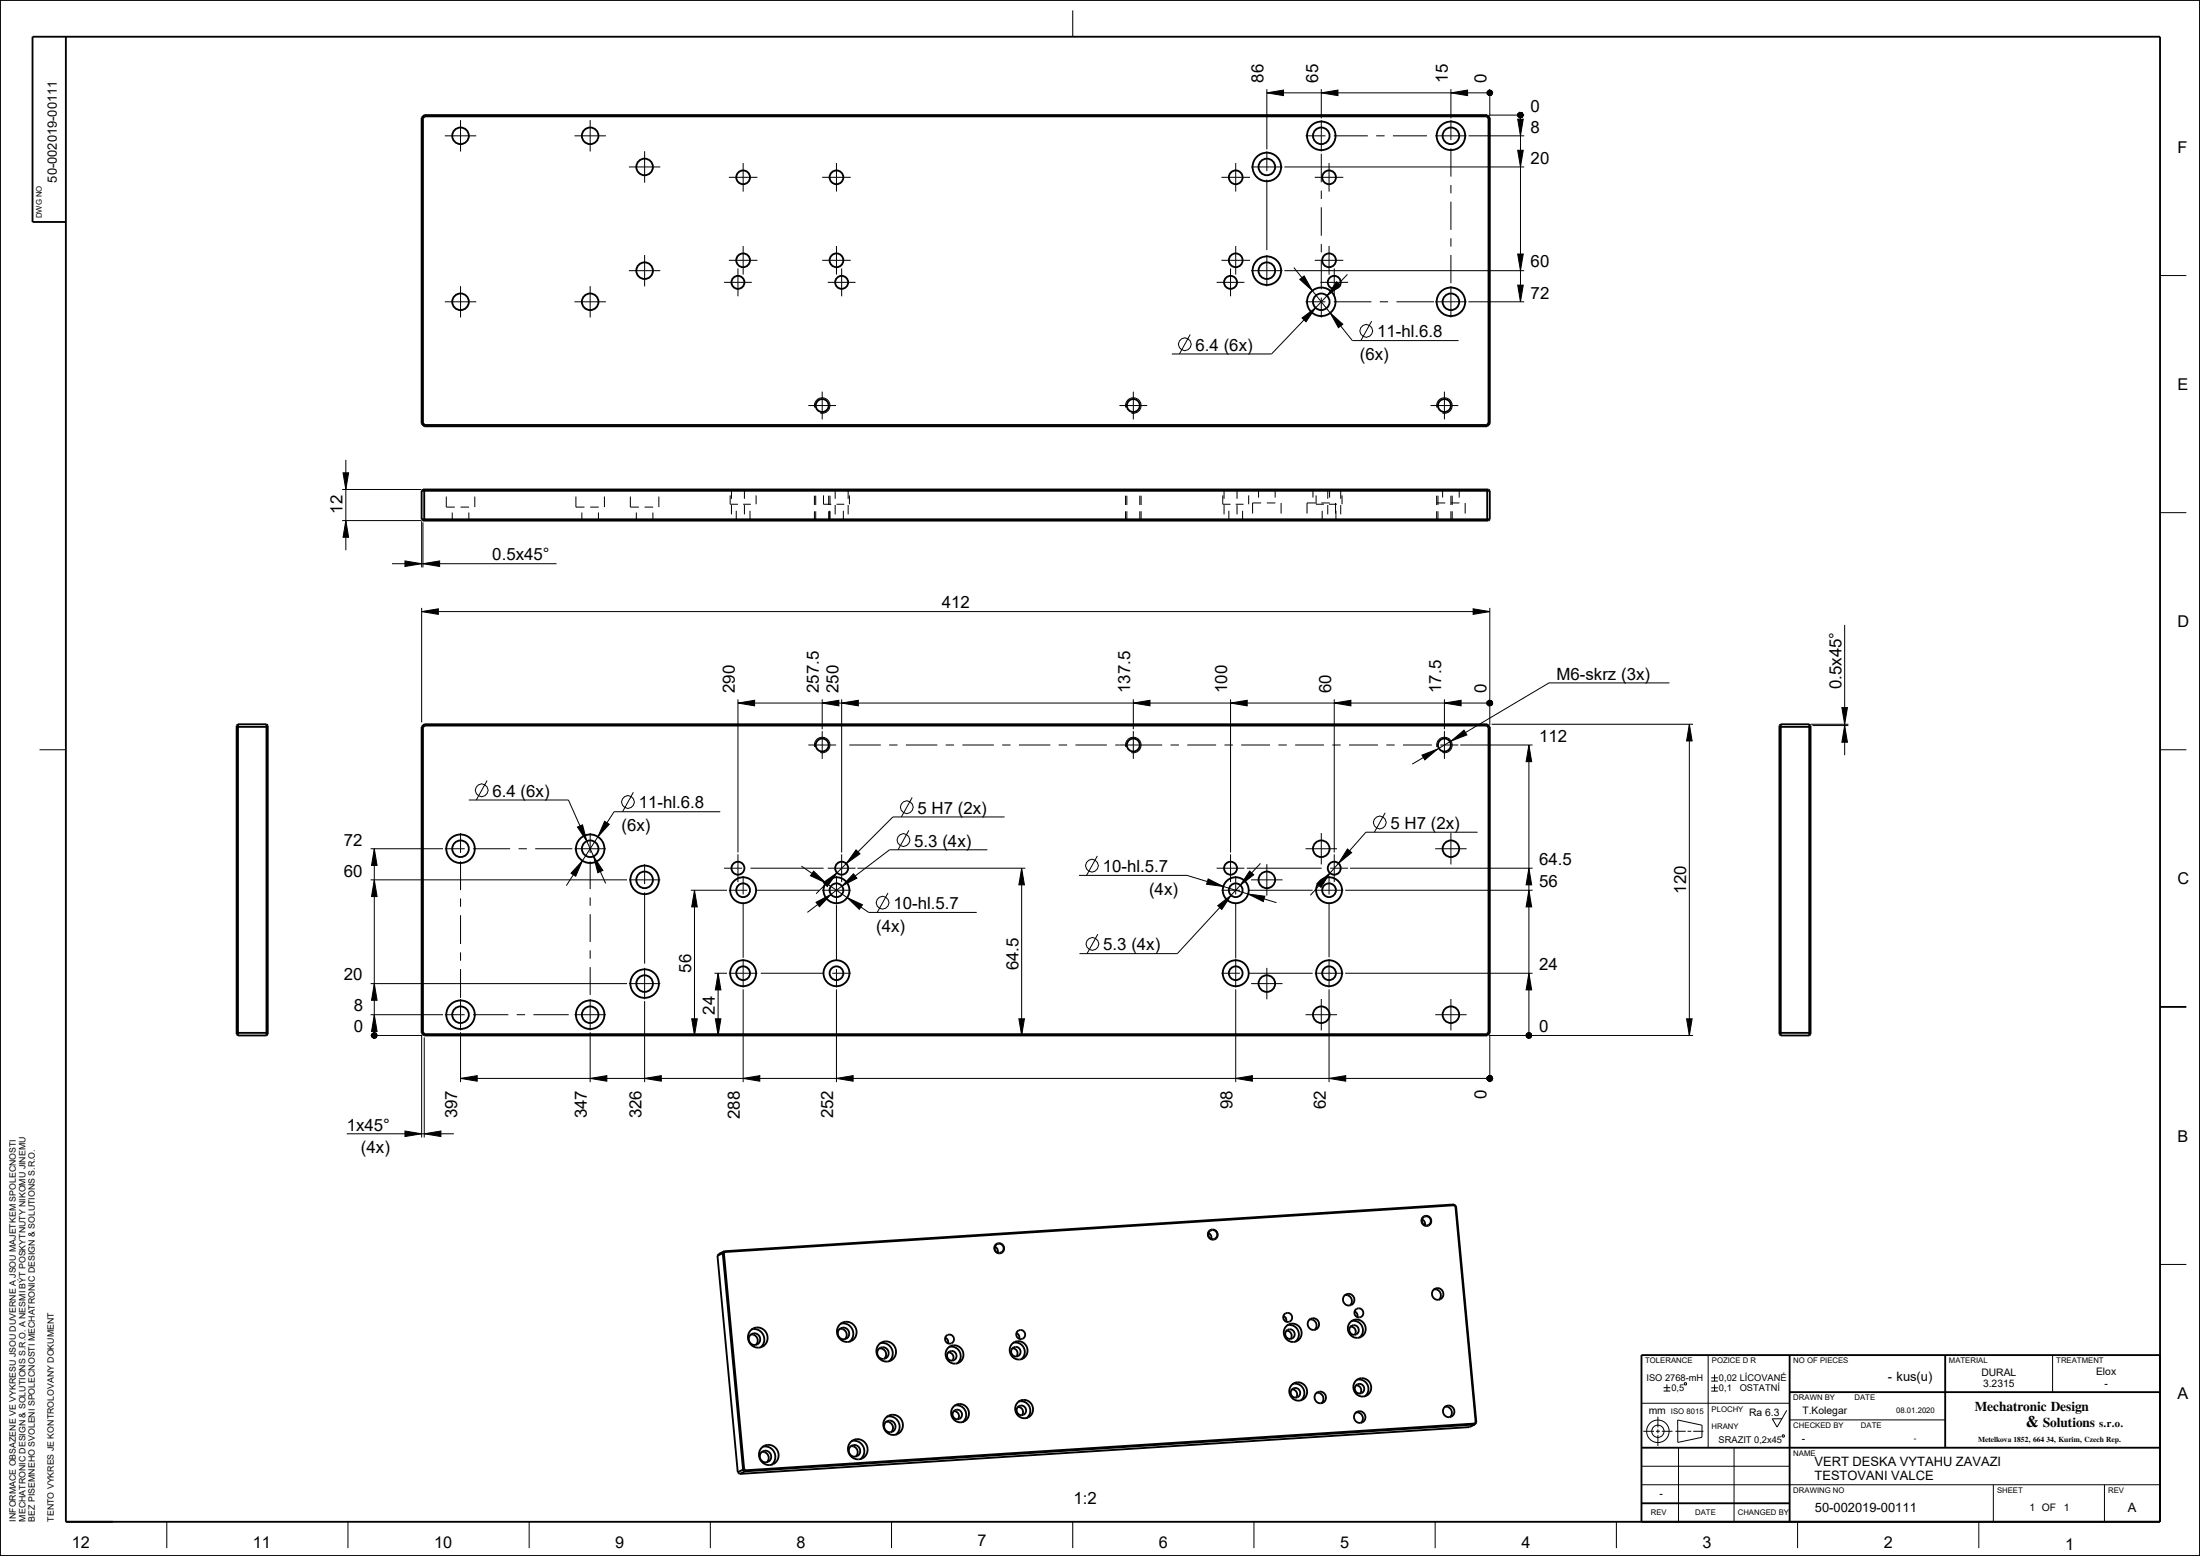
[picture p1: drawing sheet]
<svg xmlns="http://www.w3.org/2000/svg" width="594mm" height="420mm" viewBox="0 0 594 420" stroke-linecap="round" stroke-linejoin="round" font-family="sans-serif">
<g fill="none" stroke="#000" stroke-width=".27">
<path d="M289.6 2.8v7.1M120.1 36.7h8.5M124.3 32.4v8.5M155.1 36.7h8.5M159.3 32.4v8.5M342 25.1l4.5-.8v1.5zM342 24.1v16.2M342 25.1h60.2M352.5 36.7h5.4M356.7 25.1l4.5-.8v1.5zM356.7 24.1v7.8M356.7 32.4v8.5"/>
<path d="M360.1 36.7h9.2M371.6 36.7h2.2M376.1 36.7h9.2M387.5 36.7h8.5M391.7 25.1l4.5-.8v1.5zM391.7 24.1v7.8M391.7 32.4v5.4M396.5 36.7h15M401.6 24.7l.5-.4 .6 .2 .3 .6-.3 .5-.6 .2-.5-.4zM402 31.1h9.5M402.2 24.1v7.2M409.8 32.2h1.5l-.8 4.5z"/>
<path d="M409.9 30.7l.5-.4 .6 .2 .3 .6-.3 .5-.6 .2-.5-.4zM410.5 31.1v50.4M169.8 45.1h8.5M174 40.8v8.5M196.8 47.9h7.7M200.6 44v7.7M222 47.9h7.7M225.8 44v7.7M329.8 47.9h7.7M333.6 44v7.7M337.8 45.1h8.5M342 40.8v5.4"/>
<path d="M342 48.4v19.1M346.8 45.1h64.7M355 47.9h7.7M356.7 41.5v7.7M356.7 51.4v2.3M356.7 55.9v7.7M358.8 44v7.7M391.7 40v7.7M391.7 49.9v2.3M391.7 54.4v7.7M409.8 40.6h1.5l-.8 4.5zM124.3 77.2v8.5"/>
<path d="M159.3 77.2v8.5M169.8 73.1h8.5M174 68.8v8.5M195.5 76.2h7.5M196.8 70.3h7.7M199.2 72.5v7.5M200.6 66.4v7.7M222 70.3h7.7M223.5 76.2h7.5M225.8 66.4v7.7M227.2 72.5v7.5M328.5 76.2h7.5"/>
<path d="M329.8 70.3h7.7M332.2 72.5v7.5M333.6 66.4v7.7M337.8 73.1h8.5M342 68.8v8.5M346.8 73.1h64.7M349.3 72.2l15.8 19.7h28.7M350.9 75.4l1.2-.9 2.2 4zM355 70.3h7.7M356.5 76.2h7.5M356.7 65.9v2.2M356.7 70.4v7.7"/>
<path d="M358.8 66.4v7.7M360.2 72.5v7.5M360.9 76.1l1 1-3.6 2.7zM363.8 74.1l-20.5 21.4h-26.9M391.7 64.3v2.3M391.7 68.8v7.6M391.7 77.2v8.5M409.8 77h1.5l-.8 4.5zM409.8 68.6h1.5l-.8 4.5zM583.2 74.4h7.1M120.1 81.5h8.5M155.1 81.5h8.5"/>
<path d="M321.4 90.3l-3 5.2M351.6 85.8l3.6-2.7-2.6 3.8zM352.5 81.5h5.4M356.7 80.3v5.4M359.2 84.5l3.4 3-1.2 .9zM360.1 81.5h10.2M370.3 86.7l-2.9 5.2M372.5 81.5h2.3M377.1 81.5h10.1M387.5 81.5h8.5M396.5 81.5h15M218.2 109.5h7.5"/>
<path d="M220 110a2.1 2.1 0 0 1 1.8-2.6 2.1 2.1 0 0 1 2.3 2.2 2.1 2.1 0 0 1-2.6 1.9M222 105.7v7.5M302.2 109.5h7.5M304 110a2.1 2.1 0 0 1 1.8-2.6 2.1 2.1 0 0 1 2.3 2.2 2.1 2.1 0 0 1-2.6 1.9M306 105.7v7.5M386.2 109.5h7.5M388 110a2.1 2.1 0 0 1 1.8-2.6 2.1 2.1 0 0 1 2.3 2.2 2.1 2.1 0 0 1-2.6 1.9M390 105.7v7.5M92.4 132.1h21.3M92.6 127.6h1.5l-.7 4.5zM93.4 124.1v24.4M120.5 134v2.9h2.3"/>
<path d="M122.1 138.3v2.2M124.3 136.9h2.4M126.6 138.3v2.2M128.2 134v2.9M155.5 134v2.9h2.3M157.1 138.3v2.2M159.3 136.9h2.4M161.6 138.3v2.2M163.2 134v2.9M170.2 134v2.9h2.3M171.8 138.3v2.2M174 136.9h2.4"/>
<path d="M176.3 138.3v2.2M177.9 134v2.9M197.1 133.7v2.4h2.1M197.5 132.1v2.5M197.5 136.3v2.5M198.8 137.9v2.6M200.6 136.1h2.1M201 132.1v2.5M201 136.3v2.5M202.5 137.9v2.6M204.1 133.7v2.4M219.9 132.1h.1"/>
<path d="M219.9 133.8v2.5M219.9 138v2.5M220.2 132.1h.1M220.2 133.8v2.5M220.2 138v2.5M222.3 133.7v2.4h2.1M223.7 132.1h.1M223.7 133.8v2.5M223.7 138v2.5M224 137.9v2.6M224.1 132.1h.1M224.1 133.8v2.5"/>
<path d="M224.1 138v2.5M225.5 132.1v2.5M225.5 136.3v2.5M225.8 136.1h2.1M227.7 137.9v2.6M229 132.1v2.5M229 136.3v2.5M229.3 133.7v2.4M303.9 132.1h.1M303.9 133.8v2.5M303.9 138v2.5M304.2 132.1h.1"/>
<path d="M304.2 133.8v2.5M304.2 138v2.5M307.7 132.1h.1M307.7 133.8v2.5M307.7 138v2.5M308.1 132.1h.1M308.1 133.8v2.5M308.1 138v2.5M330.1 133.7v2.4h2.1M330.5 132.1v2.5M330.5 136.3v2.5M331.8 137.9v2.6"/>
<path d="M333.6 136.1h2.1M334 132.1v2.5M334 136.3v2.5M335.5 137.9v2.6M337.1 136.1h.1M337.1 133.7v2.4M339.8 132.1v2.2M340.5 135.8h-2.3v2.8M342 135.8h2.4M344.3 132.1v2.2M345.9 135.8v2.8M354.5 132.1v2.2"/>
<path d="M355.2 135.8h-2.3v2.8M355.3 133.7v2.4h2.1M356.7 135.8h2.4M357 137.9v2.6M358.5 132.1v2.5M358.5 136.3v2.5M358.8 136.1h2.1M359 132.1v2.2M360.6 135.8h.1M360.6 135.8v2.8M360.7 137.9v2.6M362 132.1v2.5"/>
<path d="M362 136.3v2.5M362.3 136.1h.1M362.3 133.7v2.4M387.9 132.1h.1M387.9 133.8v2.5M387.9 138v2.5M387.9 135.8h2.3M388.2 132.1h.1M388.2 133.8v2.5M388.2 138v2.5M389.5 132.1v2.2M391.7 135.8h2.4"/>
<path d="M391.7 132.1h.1M391.7 133.8v2.5M391.7 138v2.5M392.1 132.1h.1M392.1 133.8v2.5M392.1 138v2.5M394 132.1v2.2M395.6 135.8h.1M395.6 135.8v2.8M583.2 138.4h7.1M92.4 140.5h21.3M93.4 140.5l.7 4.5h-1.5z"/>
<path d="M105.8 152.2h44.5M109.3 151.4l4.5 .8-4.5 .7zM113.8 140.7v12.5M114.2 152.2l4.5-.8v1.5zM114.2 141v12.2M113.8 165.1l4.5-.8v1.5zM113.8 164.1v30.9M113.8 165.1h288.4M397.7 164.3l4.5 .8-4.5 .7zM402.2 164.1v31.6M498.1 168.7v35.1M199.2 189.8l4.5-.8v1.5z"/>
<path d="M199.2 188.8v41.3M199.2 189.8h203M222 189.8l4.5-.8v1.5zM222 188.8v8M222 197.3v7.5M227.2 189.8l4.5-.8v1.5zM227.2 188.8v41.3M306 189.8l4.5-.8v1.5zM306 188.8v8M306 197.3v7.5M332.2 189.8l4.5-.8v1.5zM332.2 188.8v41.3"/>
<path d="M360.2 189.8l4.5-.8v1.5zM360.2 188.8v41.3M390 189.8l4.5-.8v1.5zM390 188.8v8M390 197.3v7.5M401.6 189.4l.5-.4 .6 .2 .3 .6-.3 .6-.6 .1-.5-.4zM402.7 195.5h54.4M450.7 184.3h-32.5l-36.9 22M456.1 195.5l.8 4.5h-1.5zM456.1 195.5v84M489 195.5h10.1M489.4 195.8h9.7"/>
<path d="M497.3 191h1.5l-.7 4.5zM498.1 195.8l.7 4.5h-1.5zM10.7 202.4h7.1M126.6 215.9h26.9l10 22.5M131.5 210.7l-2.9 5.2M171 213.9l-2.9 5.2M194.5 219.1h-28.7l-12.9 20M218.2 201.1h7.5M220 201.6a2.1 2.1 0 0 1 1.8-2.6 2.1 2.1 0 0 1 2.3 2.3 2.1 2.1 0 0 1-2.6 1.8M229.3 201.1h8.5M240.1 201.1h2.2M244.6 201.1h8.5"/>
<path d="M246.3 215.3l-2.9 5.2M255.3 201.1h2.3M259.8 201.1h8.5M270.6 201.1h2.3M275.1 201.1h8.5M285.9 201.1h2.2M290.4 201.1h8.5M301.1 201.1h12.7M304 201.6a2.1 2.1 0 0 1 1.8-2.6 2.1 2.1 0 0 1 2.3 2.3 2.1 2.1 0 0 1-2.6 1.8M316 201.1h2.3M320.6 201.1h7.8M330.6 201.1h2.3"/>
<path d="M335.1 201.1h7.8M345.2 201.1h2.2M349.7 201.1h7.8M359.7 201.1h2.3M364.3 201.1h7.7M374 219.4l-2.9 5.2M374.3 201.1h2.3M378.8 201.1h7.8M383.9 203.8l4.3-1.6-3.5 2.9zM388 201.6a2.1 2.1 0 0 1 1.8-2.6 2.1 2.1 0 0 1 2.3 2.3 2.1 2.1 0 0 1-2.6 1.8M388.9 201.1h4.8M391.8 200l3.5-2.9 .8 1.3z"/>
<path d="M394.2 201.1h19.6M412.8 201.1l.8 4.5h-1.5zM412.8 201.1v78.4M583.2 202.4h7.1M100.1 237.5h69.2M100.1 229.1h19.5M101.1 237.5l.7 4.5h-1.5zM101.1 229.1l.7 4.5h-1.5zM101.1 229.1v50.4M124.3 224.9v5.3M124.3 232.5v7.8M125.5 229.1h-5.4"/>
<path d="M127.7 229.1h10M140 229.1h2.3M144.5 229.1h10M155.1 229.1h8.5M155.9 223.2l1.4-.6 1.1 4.5zM157.3 232.3l-1.9 4.2-1.2-.8zM159.3 224.9v5.3M159.3 232.5v7.5M160.3 231.1l2.5 3.8-1.4 .7zM163.2 221.7l1.3 .8-3.1 3.4zM169.8 237.5h8.5M174 233.3v5.3"/>
<path d="M195.5 234.3h4.9M199.2 230.6v7.5M200.6 236.4v5M202.6 234.3h19.8M216.4 233.8l18.2 12.5h29.1M219.7 235.1l3.3 3.2-4.2-1.9zM222.3 238.2l3.7-2.6-2.6 3.7zM223.5 234.3h7.5M225.8 236.4v7.8M227.2 230.6v7.5M230.4 235.9l1 1.1-4.1 2.2zM231.1 229.4l1.1 1.1-3.7 2.6z"/>
<path d="M231.5 234.3h45.3M245.4 224.1l-2.9 5.3M266.6 229.4h-26.4l-22.2 16.9M271.3 220.5h-30.2l-20.7 20.7M275.8 234.3l.8 4.5h-1.5zM275.8 234.3v45.2M291.3 236.3h29.2l24.1 7.4M296.3 231l-2.9 5.3M326.2 237.2l4.1 2.1-4.5-.6zM328.5 234.3h7.5M332.2 230.6v7.5M333.6 236.4v5"/>
<path d="M336.6 234.3h20.3M337.4 235.1l1.1 1-3.6 2.8zM337.8 237.5h8.5M340.3 233.1l-22.4 24.3h-26.4M342 233.3v8.4M352.5 229.1h8.5M355.6 238.5l3.5-2.8-2.4 3.8zM356.7 224.9v8.4M358.8 236.4v5M359.1 234.3h4.9M360.2 230.6v7.5M363.8 229.2l1.1 1-3.5 2.8z"/>
<path d="M364.5 234.3h49.3M387.5 229.1h8.5M391.7 224.9v8.4M399 224.6h-30.2l-15 17.1M412.8 234.3l.8 4.5h-1.5zM124.3 242.5v2.3M124.3 247v7.8M124.3 257.1v2.2M159.3 242.2v2.3M159.3 246.8v7.5M159.3 256.5v2.3M174 240.9v19.2"/>
<path d="M186.5 240.3h9.8M187.5 240.3l.8 4.5h-1.5zM187.5 240.3v39.2M196.8 240.3h5M200.6 243.7v14.8M200.6 258.8v7.8M204 240.3h17.1M220.3 243.6l4.1-2.2-3.2 3.3zM222 240.3h7.7M225.8 244.3v15M228.7 242.3l4.2 1.9-.9 1.2zM239.8 241l-3 5.3"/>
<path d="M296.4 252.2l-2.9 5.2M328.8 244.5l3.6-2.8-2.5 3.8zM329.8 240.3h5M333.6 243.7v15M333.6 258.8v7.8M337 241.3l4.5 .6-.4 1.4zM337 240.3h17.4M355 240.3h7.7M358.8 243.7v14.7M358.8 258.8v7.8M363.2 240.3h50.6M412.8 240.3l.8 4.5h-1.5z"/>
<path d="M100.1 273.9h19.5M100.1 265.5h69.2M100.1 279.5h13.9M100.4 279.2l.5-.4 .6 .1 .3 .6-.3 .6-.6 .1-.5-.4zM101.1 273.9l.7 4.5h-1.5zM101.1 265.5l.7 4.5h-1.5zM113.8 279.3v27.7M114.5 280v27M120.1 273.9h5.4M124.3 261.6v7.8M124.3 269.7v8.4M124.3 278.6v13.5"/>
<path d="M127.7 273.9h9.6M139.5 273.9h2.3M144 273.9h9.6M155.1 273.9h8.5M159.3 261v7.5M159.3 269.7v8.4M159.3 278.6v13.5M169.8 265.5h8.5M174 270.2v21.9M174 261.3v8.4M186.8 275h1.5l-.8 4.5zM192.9 262.7h3.4"/>
<path d="M193.1 275h1.5l-.7 4.5zM193.9 262.7l.7 4.5h-1.5zM193.9 262.7v16.8M196.8 262.7h7.7M200.6 267.1v25M205.4 262.7h17.1M224.7 262.7h5M225.8 261.6v5M225.8 267.1v25M275.1 275h1.5l-.8 4.5zM329.8 262.7h5M333.6 267.1v25"/>
<path d="M337 262.7h17.4M337.8 265.5h8.5M342 261.3v8.4M352.5 273.9h8.5M355 262.7h7.7M356.7 269.7v8.4M358.8 267.1v25M363.2 262.7h50.6M387.5 273.9h8.5M391.7 269.7v8.4M402 279.5h55.1M402.2 279.3v12.8"/>
<path d="M412.1 279.2l.5-.4 .7 .1 .3 .6-.3 .6-.7 .1-.5-.4zM412.8 262.7l.8 4.5h-1.5zM455.4 275h1.5l-.8 4.5zM124.3 291.1l4.5-.8v1.5zM124.3 291.1h277.9M159.3 291.1l4.5-.8v1.5zM174 291.1l4.5-.8v1.5zM200.6 291.1l4.5-.8v1.5zM225.8 291.1l4.5-.8v1.5zM333.6 291.1l4.5-.8v1.5zM358.8 291.1l4.5-.8v1.5zM401.6 290.8l.5-.4 .6 .1 .3 .6-.3 .6-.6 .1-.5-.4z"/>
<path d="M93.6 306h28.9M109.3 305.3l4.5 .7-4.5 .8zM114.5 306l4.5-.7v1.5zM583.2 341.3h7.1M443.2 378.8h40M449.2 374.6h1.8M449.2 375.5h1.8M450.1 373.7v1.8M454.9 373.2l.5 .2-.2 .4-.4-.1zM461.2 365.8v25M462 375.5h1.8M462 371.9h1.8"/>
<path d="M462 372.8h1.8M462 374.6h1.8M462.9 371v1.8M462.9 373.7v1.8M554.2 365.8v10M443.2 395.8h40M443.7 386.3h2.9M447.1 386.3h1.1M447.6 382.4v2.9M447.6 385.8v1.1M447.6 387.4v2.9M448.7 386.3h2.9"/>
<path d="M452.4 386.3h2.7M453 383.3l6.6 1.4-.1 3.3-6.5 1.3zM453.2 390.8v20M455.6 386.3h1.1M457.2 386.3h2.7M468.2 390.8v20M481.3 387.3l.5 .2-.2 .4-.4-.1zM482.4 380.7l-2.6 4.5-1.3-2.2h2.6M483.2 383.3h42M45 410.8v7.1M94 410.8v7.1M142.9 410.8v7.1"/>
<path d="M191.8 410.8v7.1M240.7 410.8v7.1M289.6 410.8v7.1M338.6 410.8v7.1M387.5 410.8v7.1M436.4 410.8v7.1M443.2 400.8h140M485.4 410.8v7.1M534.3 410.8v7.1M538.2 400.8v10M568.2 400.8v10"/>
<circle cx="319.9" cy="92.9" r="1.72"/>
<circle cx="368.9" cy="89.3" r="1.72"/>
<circle cx="130" cy="213.3" r="1.72"/>
<circle cx="169.5" cy="216.5" r="1.72"/>
<circle cx="244.8" cy="217.9" r="1.72"/>
<circle cx="243.9" cy="226.8" r="1.72"/>
<circle cx="294.8" cy="233.7" r="1.72"/>
<circle cx="372.5" cy="222" r="1.72"/>
<circle cx="238.3" cy="243.7" r="1.72"/>
<circle cx="294.9" cy="254.8" r="1.72"/>
<circle cx="269.8" cy="336.9" r="1.47"/>
<circle cx="327.5" cy="333.2" r="1.47"/>
<circle cx="385.1" cy="329.5" r="1.47"/>
<circle cx="447.6" cy="386.3" r="3"/>
<circle cx="447.6" cy="386.3" r="1.66"/>
</g>
<g fill="#000">
<path d="M342 25.1l4.5-.8v1.5zM356.7 25.1l4.5-.8v1.5zM391.7 25.1l4.5-.8v1.5zM401.6 24.7l.5-.4 .6 .2 .3 .6-.3 .5-.6 .2-.5-.4zM409.8 32.2h1.5l-.8 4.5zM409.9 30.7l.5-.4 .6 .2 .3 .6-.3 .5-.6 .2-.5-.4zM409.8 40.6h1.5l-.8 4.5zM350.9 75.4l1.2-.9 2.2 4zM360.9 76.1l1 1-3.6 2.7zM409.8 68.6h1.5l-.8 4.5zM351.6 85.8l3.6-2.7-2.6 3.8zM359.2 84.5l3.4 3-1.2 .9z"/>
<path d="M409.8 77h1.5l-.8 4.5zM92.6 127.6h1.5l-.7 4.5zM93.4 140.5l.7 4.5h-1.5zM109.3 151.4l4.5 .8-4.5 .7zM114.2 152.2l4.5-.8v1.5zM113.8 165.1l4.5-.8v1.5zM397.7 164.3l4.5 .8-4.5 .7zM199.2 189.8l4.5-.8v1.5zM222 189.8l4.5-.8v1.5zM227.2 189.8l4.5-.8v1.5zM306 189.8l4.5-.8v1.5zM332.2 189.8l4.5-.8v1.5z"/>
<path d="M360.2 189.8l4.5-.8v1.5zM390 189.8l4.5-.8v1.5zM401.6 189.4l.5-.4 .6 .2 .3 .6-.3 .6-.6 .1-.5-.4zM456.1 195.5l.8 4.5h-1.5zM497.3 191h1.5l-.7 4.5zM498.1 195.8l.7 4.5h-1.5zM383.9 203.8l4.3-1.6-3.5 2.9zM391.8 200l3.5-2.9 .8 1.3zM412.8 201.1l.8 4.5h-1.5zM101.1 237.5l.7 4.5h-1.5zM101.1 229.1l.7 4.5h-1.5zM157.3 232.3l-1.9 4.2-1.2-.8z"/>
<path d="M155.9 223.2l1.4-.6 1.1 4.5zM160.3 231.1l2.5 3.8-1.4 .7zM163.2 221.7l1.3 .8-3.1 3.4zM219.7 235.1l3.3 3.2-4.2-1.9zM222.3 238.2l3.7-2.6-2.6 3.7zM230.4 235.9l1 1.1-4.1 2.2zM231.1 229.4l1.1 1.1-3.7 2.6zM275.8 234.3l.8 4.5h-1.5zM326.2 237.2l4.1 2.1-4.5-.6zM337.4 235.1l1.1 1-3.6 2.8zM355.6 238.5l3.5-2.8-2.4 3.8zM363.8 229.2l1.1 1-3.5 2.8z"/>
<path d="M412.8 234.3l.8 4.5h-1.5zM187.5 240.3l.8 4.5h-1.5zM220.3 243.6l4.1-2.2-3.2 3.3zM228.7 242.3l4.2 1.9-.9 1.2zM328.8 244.5l3.6-2.8-2.5 3.8zM337 241.3l4.5 .6-.4 1.4zM412.8 240.3l.8 4.5h-1.5zM101.1 273.9l.7 4.5h-1.5zM101.1 265.5l.7 4.5h-1.5zM100.4 279.2l.5-.4 .6 .1 .3 .6-.3 .6-.6 .1-.5-.4zM186.8 275h1.5l-.8 4.5zM193.9 262.7l.7 4.5h-1.5z"/>
<path d="M193.1 275h1.5l-.7 4.5zM275.1 275h1.5l-.8 4.5zM412.8 262.7l.8 4.5h-1.5zM412.1 279.2l.5-.4 .7 .1 .3 .6-.3 .6-.7 .1-.5-.4zM455.4 275h1.5l-.8 4.5zM124.3 291.1l4.5-.8v1.5zM159.3 291.1l4.5-.8v1.5zM174 291.1l4.5-.8v1.5zM200.6 291.1l4.5-.8v1.5zM225.8 291.1l4.5-.8v1.5zM333.6 291.1l4.5-.8v1.5zM358.8 291.1l4.5-.8v1.5z"/>
<path d="M401.6 290.8l.5-.4 .6 .1 .3 .6-.3 .6-.6 .1-.5-.4zM109.3 305.3l4.5 .7-4.5 .8zM114.5 306l4.5-.7v1.5z"/>
</g>
<g fill="none" stroke="#000" stroke-width=".5">
<path d="M0 0h594v420h-594zM17.8 9.9v400.9h565.4v-400.9h-574.4v50h9M113.8 31.8v82.6M113.8 31.8l.4 .1M114.2 31.9v82.3M114.5 31.1l-.7 .7M114.5 31.1l.2 .3M114.5 31.1h287M114.7 31.4l-.5 .5M114.7 31.4h286.7M401.4 31.4l.5 .5M401.5 31.1l-.1 .3"/>
<path d="M401.5 31.1l.7 .7M401.9 31.9v82.3M402.2 31.8v82.6M402.2 31.8l-.3 .1M113.8 114.4l.7 .7M114.2 114.2l.5 .5M114.2 114.2l-.4 .2M114.5 115.1h287M114.7 114.7l-.2 .4M114.7 114.7h286.7M401.4 114.7l.1 .4M401.9 114.2l.3 .2"/>
<path d="M401.9 114.2l-.5 .5M402.2 114.4l-.7 .7M113.8 132.5v7.7M113.8 132.5l.4-.4h287.7l.3 .4M113.8 132.5h288.4M114.7 132.1l-.2 .4v7.7l.2 .3M401.4 132.1l.1 .4v7.7l-.1 .3M402.2 132.5v7.7M113.8 140.2l.4 .3h287.7l.3-.3M113.8 140.2h288.4M63.9 196.3l.3-.1h7.7l.4 .1M64.2 195.5h7.7"/>
<path d="M64.2 195.5l-.3 .3v83.3l.3 .4M64.2 195.5v84M71.9 195.5v84M71.9 195.5l.4 .3v83.3l-.4 .4M113.8 196.2v82.6M113.8 196.2l.4 .1M114.2 196.3v82.4M114.5 195.5l-.7 .7M114.5 195.5l.2 .3M114.5 195.5h287M114.7 195.8l-.5 .5M114.7 195.8h286.7"/>
<path d="M401.4 195.8l.5 .5M401.5 195.5l-.1 .3M401.5 195.5l.7 .7M401.9 196.3v82.4M402.2 196.2l-.3 .1M402.2 196.2v82.6M480.5 196.3l.3-.1h7.7l.4 .1M480.8 195.5h7.7M480.8 195.5l-.3 .3v83.3l.3 .4M480.8 195.5v84M488.5 195.5v84M488.5 195.5l.4 .3v83.3l-.4 .4"/>
<path d="M63.9 278.7l.3 .1h7.7l.4-.1M64.2 279.5h7.7M113.8 278.8l.7 .7M114.2 278.7l.5 .4M114.2 278.7l-.4 .1M114.5 279.5h287M114.7 279.1l-.2 .4M114.7 279.1h286.7M401.4 279.1l.1 .4M401.9 278.7l.3 .1M401.9 278.7l-.5 .4M402.2 278.8l-.7 .7"/>
<path d="M480.5 278.7l.3 .1h7.7l.4-.1M480.8 279.5h7.7M583.2 271.8h7.1M193.7 339l5.5 58.4M195.1 338.3l5.5 58.4M195.1 338.3l-1.4 .7M195.1 338.3h.4M195.5 338.3l5.4 58.2M195.6 337.7l-1.5 .7-.4 .6M195.6 337.7l-.5 .6M195.6 337.7l.2 .2M195.8 337.9l-.3 .4"/>
<path d="M268.6 336.5a1.29 1.29 0 0 1 .8 1.6M326.3 332.9a1.29 1.29 0 0 1 .7 1.5M384 329.2a1.29 1.29 0 0 1 .7 1.5M392.6 325.3l-196.8 12.6M392.6 325.3l.4 .4M392.6 325.1l-197 12.6M392.6 325.1v.2M392.6 325.1l.5 .5M393 325.7l5.4 58.2M393.1 325.6l-.1 .1M393.1 325.6l5.5 58.4M202.7 359.1a2.68 2.68 0 0 1 3.6-.1 2.68 2.68 0 0 1 .5 3.5 2.68 2.68 0 0 1-3.6 .8 2.8 2.8 0 0 1-.5-4.2z"/>
<path d="M202.9 358.8a2.77 2.77 0 0 1 3.2 1.5 2.77 2.77 0 0 1-.8 3.4M226.7 357.6a2.68 2.68 0 0 1 3.6-.2 2.68 2.68 0 0 1 .5 3.6 2.68 2.68 0 0 1-3.5 .8 2.8 2.8 0 0 1-.6-4.2zM226.8 358.7a1.62 1.62 0 0 1 1.7 .9 1.62 1.62 0 0 1-.4 1.9M226.9 357.3a2.77 2.77 0 0 1 3.2 1.4 2.77 2.77 0 0 1-.7 3.4M274.5 359.8a1.29 1.29 0 0 1 .7 1.6M346.5 355.2a1.29 1.29 0 0 1 .8 1.5M347.3 358a2.44 2.44 0 0 1 3.7 .2 2.44 2.44 0 0 1-.9 3.7 2.44 2.44 0 0 1-3.4-1.6 2.47 2.47 0 0 1 .6-2.3zM347.3 359.2a1.34 1.34 0 0 1 1.3 .8 1.34 1.34 0 0 1-.2 1.4M347.5 357.7a2.52 2.52 0 0 1 2.9 1.3 2.52 2.52 0 0 1-.7 3.2M353.6 356.2l.2-.1a1.62 1.62 0 0 1 1.6 1.1 1.62 1.62 0 0 1-.5 1.8M363.1 349.6h.2a1.62 1.62 0 0 1 1.6 1 1.62 1.62 0 0 1-.4 1.8M364.6 356.9a2.44 2.44 0 0 1 3.7 .2 2.44 2.44 0 0 1-.9 3.7 2.44 2.44 0 0 1-3.4-1.6 2.47 2.47 0 0 1 .6-2.3z"/>
<path d="M364.6 358.1a1.34 1.34 0 0 1 1.3 .7 1.34 1.34 0 0 1-.2 1.5M364.8 356.6a2.52 2.52 0 0 1 2.9 1.3 2.52 2.52 0 0 1-.7 3.1M365.8 354a1.29 1.29 0 0 1 .7 1.5M387.1 348h.2a1.62 1.62 0 0 1 1.6 1 1.62 1.62 0 0 1-.4 1.8M202.7 360.2h.1a1.62 1.62 0 0 1 1.6 1 1.62 1.62 0 0 1-.3 1.8M237.3 362.9a2.68 2.68 0 0 1 3.7-.2 2.68 2.68 0 0 1 .4 3.6 2.68 2.68 0 0 1-3.5 .8 2.8 2.8 0 0 1-.6-4.2zM237.4 364h.1a1.62 1.62 0 0 1 1.6 .9 1.62 1.62 0 0 1-.3 1.9M237.6 362.6a2.77 2.77 0 0 1 3.1 1.4 2.77 2.77 0 0 1-.7 3.4M255.2 361.1a1.29 1.29 0 0 1 .8 1.5M256 363.8a2.44 2.44 0 0 1 3.7 .3 2.44 2.44 0 0 1-.9 3.6 2.44 2.44 0 0 1-3.4-1.6 2.47 2.47 0 0 1 .6-2.3zM256 365a1.34 1.34 0 0 1 1.3 .8 1.34 1.34 0 0 1-.2 1.5M256.2 363.6a2.52 2.52 0 0 1 2.9 1.3 2.52 2.52 0 0 1-.7 3.1"/>
<path d="M257.5 379.7a2.44 2.44 0 0 1 3.7 .2 2.44 2.44 0 0 1-.9 3.7 2.44 2.44 0 0 1-3.4-1.6 2.47 2.47 0 0 1 .6-2.3zM257.7 379.4a2.52 2.52 0 0 1 2.9 1.3 2.52 2.52 0 0 1-.7 3.1M273.3 362.7a2.44 2.44 0 0 1 3.7 .3 2.44 2.44 0 0 1-.9 3.6 2.44 2.44 0 0 1-3.4-1.6 2.47 2.47 0 0 1 .6-2.3zM273.3 363.9a1.34 1.34 0 0 1 1.3 .8 1.34 1.34 0 0 1-.2 1.5M273.5 362.5a2.52 2.52 0 0 1 2.9 1.3 2.52 2.52 0 0 1-.7 3.1M274.8 378.6a2.44 2.44 0 0 1 3.7 .2 2.44 2.44 0 0 1-.9 3.7 2.44 2.44 0 0 1-3.4-1.6 2.47 2.47 0 0 1 .6-2.3zM274.8 379.8a1.34 1.34 0 0 1 1.3 .7 1.34 1.34 0 0 1-.2 1.5M275 378.3a2.52 2.52 0 0 1 2.9 1.3 2.52 2.52 0 0 1-.7 3.1M348.8 373.8a2.44 2.44 0 0 1 3.7 .3 2.44 2.44 0 0 1-.9 3.6 2.44 2.44 0 0 1-3.4-1.6 2.47 2.47 0 0 1 .6-2.3zM348.8 375a1.34 1.34 0 0 1 1.3 .8 1.34 1.34 0 0 1-.2 1.5M349 373.6a2.52 2.52 0 0 1 2.9 1.3 2.52 2.52 0 0 1-.7 3.1M355.4 376l.2-.1a1.62 1.62 0 0 1 1.6 1.1 1.62 1.62 0 0 1-.4 1.8"/>
<path d="M366.1 372.7a2.44 2.44 0 0 1 3.7 .3 2.44 2.44 0 0 1-.9 3.6 2.44 2.44 0 0 1-3.4-1.6 2.47 2.47 0 0 1 .6-2.3zM366.1 373.9a1.34 1.34 0 0 1 1.3 .8 1.34 1.34 0 0 1-.2 1.5M366.3 372.5a2.52 2.52 0 0 1 2.9 1.3 2.52 2.52 0 0 1-.7 3.1M390.1 379.7h.2a1.62 1.62 0 0 1 1.6 1 1.62 1.62 0 0 1-.4 1.8M483.2 375.8h100M483.2 365.8v45M525.2 365.8v25M583.2 365.8h-140v45M199.2 397.4l.5 .4M200.6 396.7l.6 .4M200.6 396.7l-1.4 .7M200.9 396.5l.4 .4"/>
<path d="M200.9 396.5l-.3 .2M201.2 397.1l-1.5 .7M201.3 396.9l-.1 .2M205.6 390.8a2.68 2.68 0 0 1 3.6-.2 2.68 2.68 0 0 1 .5 3.6 2.68 2.68 0 0 1-3.5 .8 2.8 2.8 0 0 1-.6-4.2zM205.7 391.9h.1a1.62 1.62 0 0 1 1.6 .9 1.62 1.62 0 0 1-.4 1.9M205.9 390.5a2.77 2.77 0 0 1 3.1 1.5 2.77 2.77 0 0 1-.7 3.4M229.7 389.2a2.68 2.68 0 0 1 3.6-.1 2.68 2.68 0 0 1 .5 3.6 2.68 2.68 0 0 1-3.6 .8 2.8 2.8 0 0 1-.5-4.3zM229.7 390.4h.1a1.62 1.62 0 0 1 1.6 .9 1.62 1.62 0 0 1-.3 1.9M229.9 389a2.77 2.77 0 0 1 3.2 1.4 2.77 2.77 0 0 1-.8 3.4M239.2 382.7a2.68 2.68 0 0 1 3.6-.2 2.68 2.68 0 0 1 .5 3.6 2.68 2.68 0 0 1-3.5 .8 2.8 2.8 0 0 1-.6-4.2zM239.3 383.8a1.62 1.62 0 0 1 1.7 .9 1.62 1.62 0 0 1-.4 1.9M239.4 382.4a2.77 2.77 0 0 1 3.2 1.4 2.77 2.77 0 0 1-.7 3.4"/>
<path d="M257.5 380.9a1.34 1.34 0 0 1 1.3 .8 1.34 1.34 0 0 1-.2 1.4M366.1 381.3l.2-.1a1.62 1.62 0 0 1 1.6 1 1.62 1.62 0 0 1-.5 1.9M398.1 384.2l-196.8 12.7M398.1 384.2l.1 .3M398.2 384.5l-1.5 .7-197 12.6M398.2 384.5l-197 12.6M398.4 383.9l.2 .1M398.4 383.9l-.3 .3M398.6 384l-.4 .5M443.2 390.8h140M443.2 405.8h40"/>
<circle cx="124.3" cy="36.7" r="2.24"/>
<circle cx="159.3" cy="36.7" r="2.24"/>
<circle cx="356.7" cy="36.7" r="3.9"/>
<circle cx="356.7" cy="36.7" r="2.24"/>
<circle cx="391.7" cy="36.7" r="3.9"/>
<circle cx="391.7" cy="36.7" r="2.24"/>
<circle cx="174" cy="45.1" r="2.24"/>
<circle cx="200.6" cy="47.9" r="1.86"/>
<circle cx="225.8" cy="47.9" r="1.86"/>
<circle cx="333.6" cy="47.9" r="1.86"/>
<circle cx="342" cy="45.1" r="3.9"/>
<circle cx="342" cy="45.1" r="2.24"/>
<circle cx="358.8" cy="47.9" r="1.86"/>
<circle cx="174" cy="73.1" r="2.24"/>
<circle cx="199.2" cy="76.2" r="1.75"/>
<circle cx="200.6" cy="70.3" r="1.86"/>
<circle cx="225.8" cy="70.3" r="1.86"/>
<circle cx="227.2" cy="76.2" r="1.75"/>
<circle cx="332.2" cy="76.2" r="1.75"/>
<circle cx="333.6" cy="70.3" r="1.86"/>
<circle cx="342" cy="73.1" r="3.9"/>
<circle cx="342" cy="73.1" r="2.24"/>
<circle cx="358.8" cy="70.3" r="1.86"/>
<circle cx="360.2" cy="76.2" r="1.75"/>
<circle cx="124.3" cy="81.5" r="2.24"/>
<circle cx="159.3" cy="81.5" r="2.24"/>
<circle cx="356.7" cy="81.5" r="3.9"/>
<circle cx="356.7" cy="81.5" r="2.24"/>
<circle cx="391.7" cy="81.5" r="3.9"/>
<circle cx="391.7" cy="81.5" r="2.24"/>
<circle cx="222" cy="109.5" r="1.75"/>
<circle cx="306" cy="109.5" r="1.75"/>
<circle cx="390" cy="109.5" r="1.75"/>
<circle cx="222" cy="201.1" r="1.75"/>
<circle cx="306" cy="201.1" r="1.75"/>
<circle cx="390" cy="201.1" r="1.75"/>
<circle cx="124.3" cy="229.1" r="3.9"/>
<circle cx="124.3" cy="229.1" r="2.24"/>
<circle cx="159.3" cy="229.1" r="3.9"/>
<circle cx="159.3" cy="229.1" r="2.24"/>
<circle cx="174" cy="237.5" r="3.9"/>
<circle cx="174" cy="237.5" r="2.24"/>
<circle cx="199.2" cy="234.3" r="1.75"/>
<circle cx="227.2" cy="234.3" r="1.75"/>
<circle cx="332.2" cy="234.3" r="1.75"/>
<circle cx="342" cy="237.5" r="2.24"/>
<circle cx="356.7" cy="229.1" r="2.24"/>
<circle cx="360.2" cy="234.3" r="1.75"/>
<circle cx="391.7" cy="229.1" r="2.24"/>
<circle cx="200.6" cy="240.3" r="3.5"/>
<circle cx="200.6" cy="240.3" r="1.86"/>
<circle cx="225.8" cy="240.3" r="3.5"/>
<circle cx="225.8" cy="240.3" r="1.86"/>
<circle cx="333.6" cy="240.3" r="3.5"/>
<circle cx="333.6" cy="240.3" r="1.86"/>
<circle cx="358.8" cy="240.3" r="3.5"/>
<circle cx="358.8" cy="240.3" r="1.86"/>
<circle cx="124.3" cy="273.9" r="3.9"/>
<circle cx="124.3" cy="273.9" r="2.24"/>
<circle cx="159.3" cy="273.9" r="3.9"/>
<circle cx="159.3" cy="273.9" r="2.24"/>
<circle cx="174" cy="265.5" r="3.9"/>
<circle cx="174" cy="265.5" r="2.24"/>
<circle cx="200.6" cy="262.7" r="3.5"/>
<circle cx="200.6" cy="262.7" r="1.86"/>
<circle cx="225.8" cy="262.7" r="3.5"/>
<circle cx="225.8" cy="262.7" r="1.86"/>
<circle cx="333.6" cy="262.7" r="3.5"/>
<circle cx="333.6" cy="262.7" r="1.86"/>
<circle cx="342" cy="265.5" r="2.24"/>
<circle cx="356.7" cy="273.9" r="2.24"/>
<circle cx="358.8" cy="262.7" r="3.5"/>
<circle cx="358.8" cy="262.7" r="1.86"/>
<circle cx="391.7" cy="273.9" r="2.24"/>
<circle cx="269.8" cy="336.9" r="1.22"/>
<circle cx="327.4" cy="333.2" r="1.22"/>
<circle cx="385.1" cy="329.5" r="1.22"/>
<circle cx="227.7" cy="360" r="1.56"/>
<circle cx="347.7" cy="355.6" r="1.22"/>
<circle cx="354.6" cy="357.4" r="1.56"/>
<circle cx="364.1" cy="350.8" r="1.56"/>
<circle cx="365.6" cy="359" r="1.29"/>
<circle cx="366.9" cy="354.4" r="1.22"/>
<circle cx="388.2" cy="349.3" r="1.56"/>
<circle cx="203.7" cy="361.5" r="1.56"/>
<circle cx="238.4" cy="365.3" r="1.56"/>
<circle cx="256.4" cy="361.5" r="1.22"/>
<circle cx="257" cy="366" r="1.29"/>
<circle cx="274.3" cy="364.9" r="1.29"/>
<circle cx="275.6" cy="360.2" r="1.22"/>
<circle cx="348.3" cy="360.1" r="1.29"/>
<circle cx="349.8" cy="376" r="1.29"/>
<circle cx="356.5" cy="377.2" r="1.56"/>
<circle cx="367.1" cy="374.9" r="1.29"/>
<circle cx="206.7" cy="393.2" r="1.56"/>
<circle cx="230.7" cy="391.6" r="1.56"/>
<circle cx="240.2" cy="385.1" r="1.56"/>
<circle cx="258.5" cy="381.8" r="1.29"/>
<circle cx="275.8" cy="380.7" r="1.29"/>
<circle cx="367.1" cy="382.5" r="1.56"/>
<circle cx="391.1" cy="381" r="1.56"/>
</g>
<g font-size="4.6">
<text x="341.2" y="22.3" transform="rotate(-90 341.2 22.3)">86</text>
<text x="355.9" y="22.3" transform="rotate(-90 355.9 22.3)">65</text>
<text x="390.9" y="22.3" transform="rotate(-90 390.9 22.3)">15</text>
<text x="401.4" y="22.3" transform="rotate(-90 401.4 22.3)">0</text>
<text x="413.3" y="35.8">8</text>
<text x="413.3" y="30.2">0</text>
<text x="413.3" y="44.2">20</text>
<text x="413.3" y="72.2">60</text>
<text x="413.3" y="80.6">72</text>
<text x="322.8" y="94.7">6.4 (6x)</text>
<text x="371.8" y="91.1">11-hl.6.8</text>
<text x="367.1" y="97.2">(6x)</text>
<text x="92.5" y="138.7" transform="rotate(-90 92.5 138.7)">12</text>
<text x="132.9" y="151.3">0.5x45°</text>
<text x="254.3" y="164.2">412</text>
<text x="420.2" y="183.5">M6-skrz (3x)</text>
<text x="198.4" y="187" transform="rotate(-90 198.4 187)">290</text>
<text x="221.1" y="187" transform="rotate(-90 221.1 187)">257.5</text>
<text x="226.4" y="187" transform="rotate(-90 226.4 187)">250</text>
<text x="305.1" y="187" transform="rotate(-90 305.1 187)">137.5</text>
<text x="331.4" y="187" transform="rotate(-90 331.4 187)">100</text>
<text x="359.4" y="187" transform="rotate(-90 359.4 187)">60</text>
<text x="389.1" y="187" transform="rotate(-90 389.1 187)">17.5</text>
<text x="401.4" y="187" transform="rotate(-90 401.4 187)">0</text>
<text x="497.2" y="186" transform="rotate(-90 497.2 186)">0.5x45°</text>
<text x="415.6" y="200.2">112</text>
<text x="133" y="215.1">6.4 (6x)</text>
<text x="172.5" y="218.2">11-hl.6.8</text>
<text x="247.8" y="219.6">5 H7 (2x)</text>
<text x="167.8" y="224.4">(6x)</text>
<text x="375.5" y="223.8">5 H7 (2x)</text>
<text x="92.8" y="228.2">72</text>
<text x="246.9" y="228.5">5.3 (4x)</text>
<text x="415.6" y="233.5">64.5</text>
<text x="92.8" y="236.6">60</text>
<text x="297.7" y="235.4">10-hl.5.7</text>
<text x="415.6" y="239.4">56</text>
<text x="241.2" y="245.4">10-hl.5.7</text>
<text x="310.2" y="241.5">(4x)</text>
<text x="455.2" y="241.2" transform="rotate(-90 455.2 241.2)">120</text>
<text x="236.6" y="251.5">(4x)</text>
<text x="297.9" y="256.5">5.3 (4x)</text>
<text x="186.6" y="262.5" transform="rotate(-90 186.6 262.5)">56</text>
<text x="275" y="261.9" transform="rotate(-90 275 261.9)">64.5</text>
<text x="415.6" y="261.8">24</text>
<text x="92.8" y="264.6">20</text>
<text x="95.6" y="273">8</text>
<text x="193" y="273.8" transform="rotate(-90 193 273.8)">24</text>
<text x="95.6" y="278.6">0</text>
<text x="415.6" y="278.6">0</text>
<text x="332.8" y="299.3" transform="rotate(-90 332.8 299.3)">98</text>
<text x="358" y="299.3" transform="rotate(-90 358 299.3)">62</text>
<text x="401.4" y="296.6" transform="rotate(-90 401.4 296.6)">0</text>
<text x="93.6" y="305.2">1x45°</text>
<text x="123.5" y="301.8" transform="rotate(-90 123.5 301.8)">397</text>
<text x="158.5" y="301.8" transform="rotate(-90 158.5 301.8)">347</text>
<text x="173.2" y="301.8" transform="rotate(-90 173.2 301.8)">326</text>
<text x="199.8" y="302.1" transform="rotate(-90 199.8 302.1)">288</text>
<text x="225" y="301.8" transform="rotate(-90 225 301.8)">252</text>
<text x="97.5" y="311.3">(4x)</text>
<text x="289.8" y="406.1">1:2</text>
</g>
<g font-size="4.4">
<text x="587.9" y="41.2">F</text>
<text x="587.9" y="105.2">E</text>
<text x="587.9" y="169.2">D</text>
<text x="587.9" y="238.7">C</text>
<text x="587.9" y="308.1">B</text>
<text x="587.9" y="377.6">A</text>
<text x="19.4" y="417.9">12</text>
<text x="68.3" y="417.9">11</text>
<text x="117.2" y="417.9">10</text>
<text x="166.1" y="417.9">9</text>
<text x="215" y="417.9">8</text>
<text x="263.9" y="417.4">7</text>
<text x="312.9" y="417.9">6</text>
<text x="361.8" y="417.9">5</text>
<text x="410.8" y="417.9">4</text>
<text x="459.7" y="417.9">3</text>
<text x="508.6" y="417.9">2</text>
<text x="557.6" y="418.4">1</text>
</g>
<text font-size="4.3" x="547" y="385.3">&amp;</text>
<g font-size="3.6">
<text x="533.2" y="380.9">Mechatronic Design</text>
<text x="551.6" y="385.3">Solutions</text>
</g>
<g font-size="3.5">
<text x="15.4" y="49.3" transform="rotate(-90 15.4 49.3)">50-002019-00111</text>
<text x="509.7" y="372.7">- kus(u)</text>
<text x="489.9" y="395.6">VERT DESKA VYTAHU ZAVAZI</text>
<text x="489.9" y="399.4">TESTOVANI VALCE</text>
<text x="490" y="408.2">50-002019-00111</text>
<text x="574.5" y="408.2">A</text>
</g>
<text font-size="2.9" x="566.7" y="385.3">s.r.o.</text>
<g font-size="2.8">
<text x="535" y="371.3">DURAL</text>
<text x="565.9" y="371.3">Elox</text>
<text x="535.4" y="374.3">3.2315</text>
<text x="568.2" y="374.3">-</text>
<text x="445.1" y="381.5">mm</text>
<text x="472.2" y="382.2">Ra 6.3</text>
<text x="486.6" y="381.8">T.Kolegar</text>
<text x="486.5" y="389.1">-</text>
<text x="448" y="404">-</text>
<text x="548" y="408">1 OF</text>
<text x="557.2" y="408">1</text>
</g>
<g font-size="2.5">
<text x="444.5" y="372.8">ISO 2768-mH</text>
<text x="451.3" y="375.5">0,5</text>
<text x="464.1" y="372.8">0,02 LÍCOVANÉ</text>
<text x="464.1" y="375.5">0,1</text>
<text x="469.7" y="375.5">OSTATNÍ</text>
<text x="464" y="389.6">SRAZIT 0,2x45</text>
</g>
<g font-size="2.4">
<text x="4.3" y="410.7" transform="rotate(-90 4.3 410.7)">INFORMACE OBSAZENE VE VYKRESU JSOU DUVERNE A JSOU MAJETKEM SPOLECNOSTI</text>
<text x="6.9" y="410.7" transform="rotate(-90 6.9 410.7)">MECHATRONIC DESIGN &amp; SOLUTIONS S.R.O. A NESMI BÝT POSKYTNUTY NIKOMU JINEMU</text>
<text x="9.4" y="410.7" transform="rotate(-90 9.4 410.7)">BEZ PISEMNEHO SVOLENI SPOLECNOSTI MECHATRONIC DESIGN &amp; SOLUTIONS S.R.O.</text>
<text x="14.5" y="410.7" transform="rotate(-90 14.5 410.7)">TENTO VYKRES JE KONTROLOVANY DOKUMENT</text>
</g>
<g font-size="2.1">
<text x="11.3" y="58.9" transform="rotate(-90 11.3 58.9)">DWG NO</text>
<text x="444.2" y="368">TOLERANCE</text>
<text x="462.2" y="368">POZICE D R</text>
<text x="484.2" y="368">NO OF PIECES</text>
<text x="526.2" y="368">MATERIAL</text>
<text x="555.2" y="368">TREATMENT</text>
<text x="451.2" y="381.5">ISO 8015</text>
<text x="462.1" y="381.2">PLOCHY</text>
<text x="484.2" y="378">DRAWN BY</text>
<text x="500.7" y="378">DATE</text>
<text x="512" y="381.5">08.01.2020</text>
<text x="462.1" y="385.7">HRANY</text>
<text x="484.2" y="385.5">CHECKED BY</text>
<text x="502.5" y="385.5">DATE</text>
<text x="516.7" y="388.9">-</text>
<text x="484.2" y="393">NAME</text>
<text x="484.2" y="403">DRAWING NO</text>
<text x="539.2" y="403">SHEET</text>
<text x="569.2" y="403">REV</text>
<text x="445.7" y="409">REV</text>
<text x="457.7" y="409">DATE</text>
<text x="469.2" y="409">CHANGED BY</text>
</g>
<text font-size="2" x="534.1" y="389.1">Metelkova 1852, 664 34, Kurim, Czech Rep.</text>
</svg>
